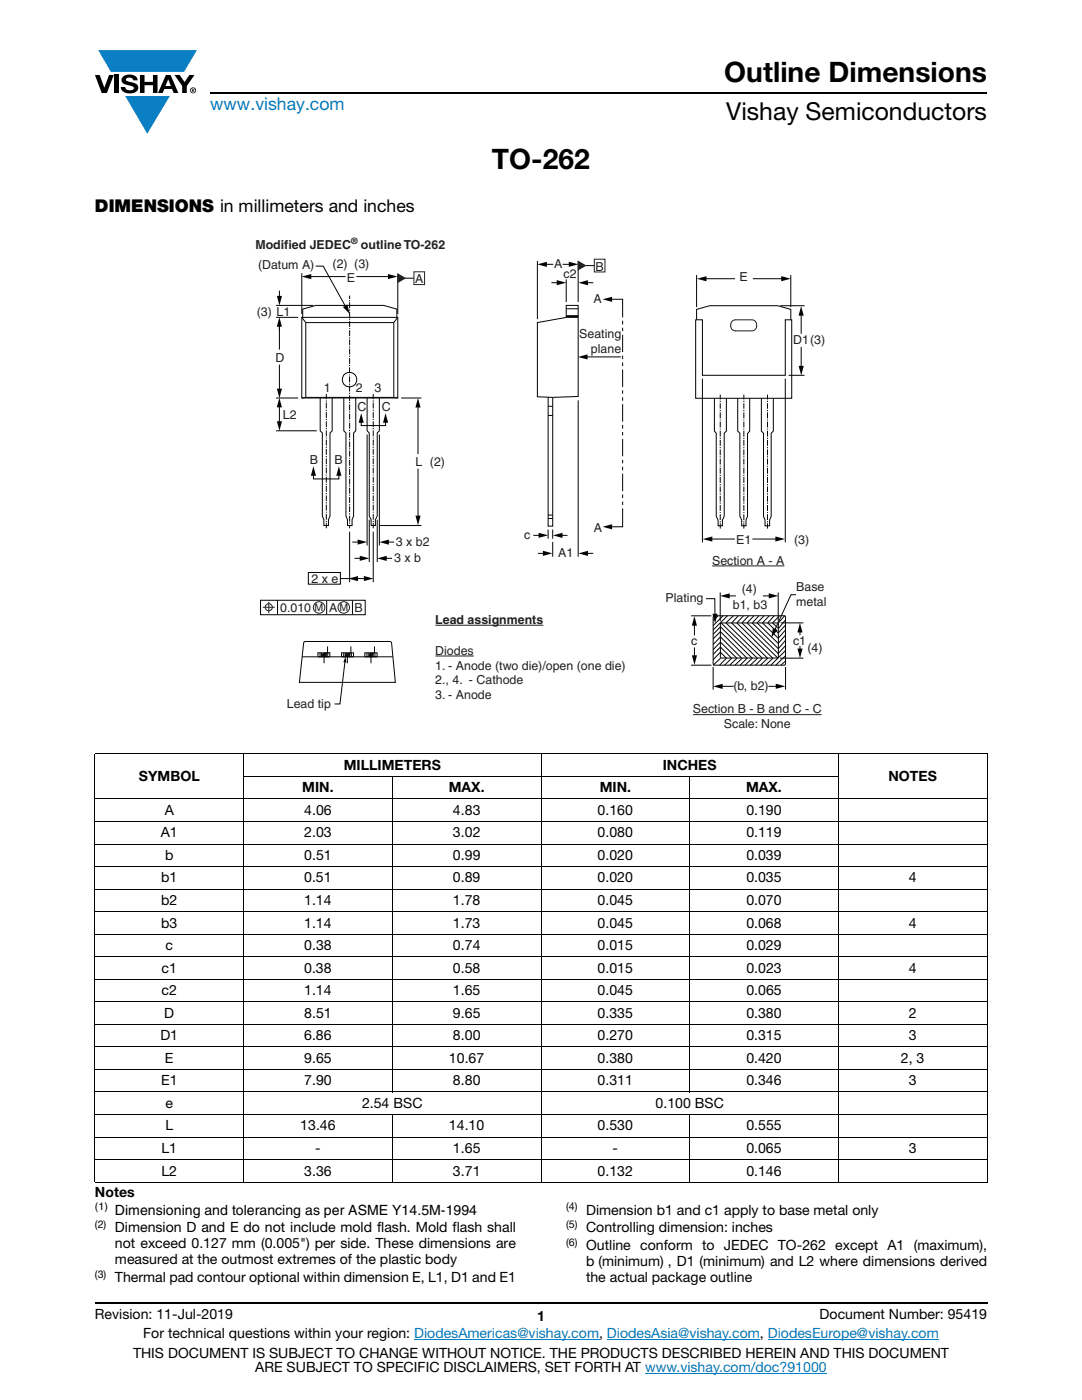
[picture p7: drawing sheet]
<svg xmlns="http://www.w3.org/2000/svg" width="216mm" height="279mm" viewBox="0 0 216 279" stroke-linecap="round" stroke-linejoin="round" font-family="sans-serif">
<g fill="#0a7fc3">
<path d="M19.6 10h19.7l-2.6 4.3h-1.1h-13.5z"/>
<path d="M25 19.2h8.9l-4.5 7.5z"/>
</g>
<g fill="#000">
<path d="M18.9 15h1l.9 2.5 1-2.5h.9l-1.4 3.6h-1zM22.9 15h.9v3.6h-.9zM24.6 15.3a2.1 2.1 0 0 1 2.8 .3l.1 .4h-.9a.79 .79 0 0 0-.7-.5 .79 .79 0 0 0-.8 .4l.3 .3 1 .2a1.08 1.08 0 0 1 1.2 1 1.08 1.08 0 0 1-1.1 1.2 1.73 1.73 0 0 1-2.4-1.2h.9a.96 .96 0 0 0 .8 .6 .96 .96 0 0 0 .9-.4 1.31 1.31 0 0 0-1.2-.6 1.03 1.03 0 0 1-1.1-.6 1.03 1.03 0 0 1 .2-1.1zM27.9 15h.9v1.3h1.7v-1.3h.9v3.6h-.9v-1.6h-1.7v1.6h-.9zM34.8 15h1.1l.9 1.4 1-1.4h1l-1.5 2.2v1.4h-.9v-1.4z"/>
<path d="M33.6 15.9l.5 1.3h-1.1zM33.1 15l-1.6 3.6h1l.3-.8h1.5l.3 .8h1l-1.6-3.6z"/>
<path d="M38.4 17.8h.2v.2h-.2zM38.3 17.7v.7h.1v-.3l.4 .3-.2-.3 .2-.2-.1-.2z"/>
<path d="M38.1 18a.46 .46 0 0 1 .9 0 .46 .46 0 0 1-.9 0zM37.9 18a.6 .6 0 0 0 1.2 0 .6 .6 0 0 0-1.2 0z"/>
</g>
<path d="M42 18.6h155M18.9 260h178.1" fill="none" stroke="#000" stroke-width=".36"/>
<path d="M82.6 267.3h36.9M121.1 267.3h30.5M128.7 274h36.3M153.2 267.3h34.1" fill="none" stroke="#007ec4" stroke-width=".2"/>
<g fill="none" stroke="#000" stroke-width=".2">
<path d="M18.9 150.4h178.1M18.9 159.4h178.1M18.9 150.5v85.4M48.5 154.9h118.9M48.6 150.3v85.7M78.3 154.9v63.1M107.9 150.3v85.7M137.6 154.9v63.1M167.3 150.3v85.7M197 150.5v85.4M18.9 163.9h178.1M18.9 168.4h178.1"/>
<path d="M18.9 172.9h178.1M18.9 177.4h178.1M18.9 181.9h178.1M18.9 186.4h178.1M18.9 190.9h178.1M18.9 195.4h178.1M18.9 199.9h178.1M18.9 204.4h178.1M18.9 208.9h178.1M18.9 213.4h178.1M18.9 217.9h178.1M18.9 222.4h178.1"/>
<path d="M18.9 226.9h178.1M18.9 231.4h178.1M18.9 235.9h178.1M78.3 222.4v13.6M137.6 222.4v13.6"/>
</g>
<path d="M51 46.5h113.9v99.4h-113.9z" fill="#fff"/>
<path d="M140.9 119.5h1.7l.1 3.3" fill="none" stroke="#020303" stroke-width=".2"/>
<path d="M142.2 122.5h1l-.5 1.9z" fill="#020303"/>
<path d="M158.8 118.7h-1l-3.3 7.1" fill="none" stroke="#020303" stroke-width=".2"/>
<path d="M154.2 125.3l1 .4-1.3 1.6z" fill="#020303"/>
<path d="M159.6 125.9v.9" fill="none" stroke="#020303" stroke-width=".2"/>
<path d="M159.6 124.3l.5 1.9h-1z" fill="#020303"/>
<path d="M159.6 128.9v.9" fill="none" stroke="#020303" stroke-width=".2"/>
<path d="M159.1 129.4h1l-.5 1.9z" fill="#020303"/>
<path d="M138.6 129.2v1.9M155.7 131.3h4.6M155.8 124.3h4.5" fill="none" stroke="#020303" stroke-width=".2"/>
<path d="M138.1 130.8h1l-.5 1.9z" fill="#020303"/>
<path d="M138.6 124.5v2.3" fill="none" stroke="#020303" stroke-width=".2"/>
<path d="M138.6 123l.5 1.9h-1.1z" fill="#020303"/>
<path d="M137.9 132.8h4M137.9 122.9h4M153.3 137h1.8" fill="none" stroke="#020303" stroke-width=".2"/>
<path d="M154.8 136.5l1.9 .5-1.9 .5z" fill="#020303"/>
<path d="M143.8 137h2.6" fill="none" stroke="#020303" stroke-width=".2"/>
<path d="M142.3 137l1.9-.5v1z" fill="#020303"/>
<g fill="none" stroke="#020303" stroke-width=".2">
<path d="M152.2 118.9h1.5M142.3 133.1v4.5M143.3 122.9l-1 .9M143.7 130.2l-1.4 1.5M143.7 129.2l-1.4 1.4M143.7 128.2l-1.4 1.5M143.7 127.2l-1.4 1.4M143.7 126.1l-1.4 1.4M143.7 127.1l4.3 4.2M143.7 125l6.4 6.3M143.7 126l5.3 5.3M143.7 130.1l1.2 1.2"/>
<path d="M143.7 128.1l3.3 3.2M143.7 129.1l2.3 2.2M143.8 125.1l-1.5 1.5M143.8 131.3l-1.5 1.5M143.9 124.3l7.2 7M144.3 122.9l-2 2M144.9 124.3l7.2 7M145 131.3l-1.4 1.5M145.2 122.9l-2.9 2.8M146 124.3l7.1 7M146 131.3l-1.4 1.5M146.3 122.9l-1.5 1.4"/>
<path d="M147 124.3l7.2 7M147.1 131.3l-1.5 1.5M147.3 122.9l-1.3 1.4M148 124.3l7.2 7M148.1 131.3l-1.5 1.5M148.4 122.9l-1.4 1.4M149.1 124.3l6.2 6.1 1.4-1.6M149.1 131.3l-1.4 1.5M149.4 122.9l-1.4 1.4M150.1 131.3l-1.4 1.5M150.4 122.9l-1.3 1.4M151.1 124.3l4.2 4.1 1.4-1.6"/>
<path d="M151.2 131.3l-1.5 1.5M151.4 122.9l-1.3 1.4 5.2 5.2 1.4-1.7M152.2 131.3l-1.5 1.5M152.5 122.9l-1.4 1.4M153.2 131.3l-1.5 1.5M153.5 122.9l-1.4 1.4 3.2 3.1 1.4-1.7M154.2 131.3l-1.4 1.5M154.5 122.9l-1.3 1.4 2.1 2 1.4-1.6M155.5 122.9l-1.3 1.4 1.1 1.1M156.6 122.9l-1.3 1.4M156.7 130.9l-1.9 1.9M156.7 131.9l-.9 .9"/>
<path d="M156.7 129.8l-2.9 3M156.7 133.1v4.5M156.7 123.7l-1.4 1.7"/>
</g>
<path d="M153.4 118.4l1.9 .5-1.9 .5z" fill="#020303"/>
<path d="M145.3 118.9h1.5" fill="none" stroke="#020303" stroke-width=".2"/>
<path d="M143.7 118.9l1.9-.5v1z" fill="#020303"/>
<g fill="none" stroke="#020303" stroke-width=".2">
<path d="M150.2 55.6h6M138.8 63.8h1.4v11.1h16.5v-11.1h1.3v15.7h-19.2zM139 63.8v-2.1l2.6-.7h13.6l2.6 .7v2.1M142.6 79.5v6.5l.3 .5v16.5l.4 .8v1.1h.8v-1.1l.4-.8v-16.5l.4-.5v-6.5M143.7 78.8v.9M143.7 80v.2M147.2 79.5v6.5l.4 .5v16.5l.4 .8v1.1h.9v-1.1l.3-.8v-16.5l.4-.5v-6.5M148.4 78.8v.9M148.4 80v.2M151.9 79.5v6.5l.4 .5v16.5l.4 .8v1.1h.9v-1.1l.3-.8v-16.5l.4-.5v-6.5M153.1 78.8v.9M153.1 80v.2"/>
<path d="M143.7 80.5v1.1M143.7 81.8v.3M143.7 82.3v1.2M143.7 83.7v.2M143.7 84.1v1.2M143.7 85.5v.2M143.7 86v1.1M143.7 87.4v.2M143.7 87.8v1.2M143.7 89.2v.3M143.7 89.7v1.2M143.7 91.1v.2"/>
<path d="M143.7 91.5v1.2M143.7 92.9v.2M143.7 93.4v1.1M143.7 94.8v.2M143.7 95.2v1.2M143.7 96.6v.3M143.7 97.1v1.1M143.7 98.5v.2M143.7 98.9v1.2M148.4 80.5v1.1M148.4 81.8v.3M148.4 82.3v1.2"/>
<path d="M148.4 83.7v.2M148.4 84.1v1.2M148.4 85.5v.2M148.4 86v1.1M148.4 87.4v.2M148.4 87.8v1.2M148.4 89.2v.3M148.4 89.7v1.2M148.4 91.1v.2M148.4 91.5v1.2M148.4 92.9v.2M148.4 93.4v1.1"/>
<path d="M148.4 94.8v.2M148.4 95.2v1.2M148.4 96.6v.3M148.4 97.1v1.1M148.4 98.5v.2M148.4 98.9v1.2M153.1 80.5v1.1M153.1 81.8v.3M153.1 82.3v1.2M153.1 83.7v.2M153.1 84.1v1.2M153.1 85.5v.2"/>
<path d="M153.1 86v1.1M153.1 87.4v.2M153.1 87.8v1.2M153.1 89.2v.3M153.1 89.7v1.2M153.1 91.1v.2M153.1 91.5v1.2M153.1 92.9v.2M153.1 93.4v1.1M153.1 94.8v.2M153.1 95.2v1.2M153.1 96.6v.3"/>
<path d="M153.1 97.1v1.1M153.1 98.5v.2M153.1 98.9v1.2M143.7 118.3v5.6M143.7 100.3v.2M143.7 100.8v1.1M143.7 102.2v.2M143.7 102.6v1.2M143.7 104v.3M143.7 104.5v1M148.4 100.3v.2M148.4 100.8v1.1"/>
<path d="M148.4 102.2v.2M148.4 102.6v1.2M148.4 104v.3M148.4 104.5v1M153.1 100.3v.2M153.1 100.8v1.1M153.1 102.2v.2M153.1 102.6v1.2M153.1 104v.3M153.1 104.5v1M155.3 118.3v5.6M142.4 122.9h14.3v9.4l-.1 .4h-14.2z"/>
<path d="M143.8 124.4h11.5v6.9h-11.5z"/>
</g>
<path d="M142.1 112.9h14.4zM138.3 142.6h25.6z" fill="none" stroke="#231f20" stroke-width=".2"/>
<path d="M155.9 55.1l1.9 .5-1.9 .5z" fill="#020303"/>
<path d="M140.6 55.6h6.1" fill="none" stroke="#020303" stroke-width=".2"/>
<path d="M139.1 55.6l1.9-.5v1z" fill="#020303"/>
<path d="M139 54.9v6.4M157.8 54.9v6.4M150.1 107.6h5" fill="none" stroke="#020303" stroke-width=".2"/>
<path d="M154.7 107.1l1.9 .5-1.9 .5z" fill="#020303"/>
<path d="M141.8 107.6h4.8" fill="none" stroke="#020303" stroke-width=".2"/>
<path d="M140.2 107.6l1.9-.5v1z" fill="#020303"/>
<path d="M140.2 75.6v32.6M156.7 75.6v32.6M159.9 62.7v3.9" fill="none" stroke="#020303" stroke-width=".2"/>
<path d="M159.9 61.1l.5 1.9h-1.1z" fill="#020303"/>
<path d="M159.9 69.2v4.2" fill="none" stroke="#020303" stroke-width=".2"/>
<path d="M159.4 73h1l-.5 1.9z" fill="#020303"/>
<g fill="none" stroke="#020303" stroke-width=".2">
<path d="M109.4 79.2v25.8h.9v-25.7M113 63.3v-2.4h2.4v2.4M113 63.1h2.4M113 61.6h2.4M115.4 63.3h-2.4l-5.8 1.1v14.8l3.1 .1M115.4 63.3v15.8l-5.1 .2M116.9 71.2h7M155.7 61h4.8M157.4 74.9h3.1M109.4 82.9h.9M109.4 81.1h.9M109.4 103.5h.9"/>
<path d="M109.4 102.8h.9"/>
</g>
<path d="M115.3 71.2l1.9-.5v1z" fill="#020303"/>
<path d="M108.8 52.8h1.6" fill="none" stroke="#020303" stroke-width=".2"/>
<path d="M107.2 52.8l1.9-.6v1.1z" fill="#020303"/>
<path d="M112.3 52.8h1.5" fill="none" stroke="#020303" stroke-width=".2"/>
<path d="M113.5 52.2l1.9 .5-1.9 .6z" fill="#020303"/>
<path d="M107.2 52.1v11.6M115.4 52.1v8.2M107.3 110.4h1.4" fill="none" stroke="#020303" stroke-width=".2"/>
<path d="M108.3 109.9l1.9 .5-1.9 .5z" fill="#020303"/>
<path d="M117 110.4h1.4" fill="none" stroke="#020303" stroke-width=".2"/>
<path d="M115.4 110.4l1.9-.5v1.1z" fill="#020303"/>
<path d="M115.4 79.9v31.2M106.4 106.8h1.4M110.3 108.2v2.9" fill="none" stroke="#020303" stroke-width=".2"/>
<path d="M107.5 106.3l1.9 .5-1.9 .5z" fill="#020303"/>
<path d="M111.9 106.8h1.3" fill="none" stroke="#020303" stroke-width=".2"/>
<path d="M110.3 106.8l1.9-.5v1.1z" fill="#020303"/>
<path d="M117 56.4h1.4M109.4 105.7v1.8M110.3 105.7v1.8" fill="none" stroke="#020303" stroke-width=".2"/>
<path d="M115.4 56.4l1.9-.5v1z" fill="#020303"/>
<path d="M110 56.4h1.4" fill="none" stroke="#020303" stroke-width=".2"/>
<path d="M111.1 55.9l1.9 .5-1.9 .5z" fill="#020303"/>
<path d="M113 55.8v4.5M124.2 101.5v3.6h-2.4" fill="none" stroke="#020303" stroke-width=".2"/>
<path d="M120.2 105.1l1.9-.5v1z" fill="#020303"/>
<g fill="none" stroke="#020303" stroke-width=".2">
<path d="M121.8 59.7h2.4v3.6M124.2 64v.7M124.2 65.4v.7M124.2 66.8v3.5M124.2 71v.7M124.2 72.3v.8M124.2 73.7v3.5M124.2 77.9v.7M124.2 79.3v.7M124.2 80.7v3.4M124.2 84.8v.7M124.2 86.2v.7"/>
<path d="M124.2 87.6v3.5M124.2 91.8v.7M124.2 93.1v.8M124.2 94.5v3.5M124.2 98.7v.7M124.2 100.1v.7"/>
</g>
<path d="M120.2 59.7l1.9-.5v1z" fill="#020303"/>
<path d="M116.8 53h1.8" fill="none" stroke="#020303" stroke-width=".2"/>
<path d="M118.6 51.7h2.1v2.6h-2.1z" fill="none" stroke="#231f20" stroke-width=".2"/>
<path d="M115.3 52l1.7 1-1.7 1z" fill="#231f20"/>
<g fill="none" stroke="#020303" stroke-width=".2">
<path d="M60.3 131.1h18.1M63.4 131.1v-.8h2.4v.8M63.9 130.3v.8M64.2 130.3v.8M64.2 131.1l.9-.8v.8M64.7 130.6v.2M64.7 131v1.4M64.7 130.3l-.5 .4M64.8 130.3l-.6 .7M64.9 130.3h.1M65.1 130.7l-.4 .4M65.1 130.5l-.7 .6"/>
<path d="M65.1 130.9l-.3 .2M65.1 131.1h.1M65.2 130.3l-.3 .2M65.4 129v1.3M65.4 130.3h.1M65.4 130.3v.8M68.2 131.1v-.8h2.3v.8M68.6 130.3v.8M68.8 132l-1 8.5h-1.1M68.9 130.3v.8M69.2 130.3l-.3 .3M69.3 130.6v.2"/>
<path d="M69.3 131v1.4M69.3 130.3l-.4 .5M69.6 130.3l-.7 .7M69.7 130.3l-.1 .1M69.8 130.3v.8M69.8 130.5l-.6 .6M69.8 130.3l-.8 .8M69.8 130.8l-.4 .3M69.8 131l-.2 .1M70 129v1.3h.1M70.1 130.3v.8M72.8 131.1v-.8h2.4v.8"/>
<path d="M73.2 130.3v.8M73.6 130.3v.8l.8-.8M74 130.6v.2M74 131v1.4M74 130.3l-.4 .4M74.2 130.3l-.6 .6M74.3 130.5l.2-.2v.8M74.5 130.4l-.7 .7M74.5 130.6l-.5 .5M74.5 130.8l-.3 .3M74.5 131l-.1 .1M74.7 129v1.3"/>
<path d="M74.8 130.3v.8"/>
</g>
<path d="M68.9 131l.2 1.2-.6-.1z" fill="#020303"/>
<g fill="none" stroke="#020303" stroke-width=".2">
<path d="M69.8 59v.7M69.8 59.9v.3M60.4 63.3v-1.6l2.6-.7h13.6l2.6 .7v1.6M63.9 79.4v6.6l.4 .4v16.6l.3 .7v1.2h.9v-1.2l.3-.7v-16.6l.5-.4v-6.6M65.1 78.6v1.1M65.1 79.9v.3M68.6 79.4v6.6l.4 .4v16.6l.3 .7v1.2h1v-1.2l.3-.7v-16.6l.4-.4v-6.6M69.8 73.3v1.2M69.8 74.7v.2M69.8 75.1v1.2M69.8 76.6v.2M69.8 77v1.1"/>
<path d="M69.8 60.3v1.2M69.8 61.7v.3M69.8 62.2v1.2M69.8 63.6v.2M69.8 64.1v1.1M69.8 65.5v.2M69.8 65.9v1.2M69.8 67.3v.3M69.8 67.7v1.2M69.8 69.2v.2M69.8 69.6v1.1M69.8 71v.2"/>
<path d="M69.8 71.5v1.1M69.8 72.8v.3M69.8 78.4v.2M69.8 78.9v1.1M73.3 79.4v6.6l.4 .4v16.6l.3 .7v1.2h.9v-1.2l.4-.7v-16.6l.4-.4v-6.6M74.5 78.6v1.1M74.5 79.9v.3M65.1 80.3v1.2M65.1 81.8v.2M65.1 82.2v1.2M65.1 83.6v.2M65.1 84.1v1.1"/>
<path d="M65.1 85.4v.3M65.1 85.9v1.2M65.1 87.3v.2M65.1 87.8v1.1M65.1 89.2v.2M65.1 89.6v1.1M65.1 91v.2M65.1 91.5v1.1M65.1 92.8v.3M65.1 93.3v1.2M65.1 94.7v.2M65.1 95.2v1.1"/>
<path d="M65.1 96.6v.2M65.1 97v1.2M65.1 98.4v.2M65.1 98.9v1.1M69.8 80.2v.3M69.8 80.7v1.2M69.8 82.1v.2M69.8 82.6v1.1M69.8 84v.1M69.8 84.4v1.1M69.8 85.8v.2M69.8 86.3v1.1"/>
<path d="M69.8 87.6v.3M69.8 88.1v1.2M69.8 89.5v.2M69.8 90v1.1M69.8 91.4v.1M69.8 91.8v1.2M69.8 93.2v.2M69.8 93.6v1.2M69.8 95v.3M69.8 95.5v1.2M69.8 96.9v.2M69.8 97.4v1.1"/>
<path d="M69.8 98.8v.1M69.8 99.2v1.2M72.1 84v.9h4.8v-.9M74.5 80.3v1.2M74.5 81.8v.2M74.5 82.2v1.2M74.5 83.6v.2M74.5 84.1v1.1M74.5 85.4v.3M74.5 85.9v1.2M74.5 87.3v.2M74.5 87.7v1.2"/>
<path d="M74.5 89.2v.2M74.5 89.6v1.1M74.5 91v.2M74.5 91.5v1.1M74.5 92.8v.3M74.5 93.3v1.2M74.5 94.7v.2M74.5 95.2v1.1M74.5 96.6v.2M74.5 97v1.2M74.5 98.4v.2M74.5 98.9v1.1"/>
<path d="M65.1 100.2v.3M65.1 100.7v1.2M65.1 102.1v.2M65.1 102.6v1.1M65.1 104v.2M65.1 104.4v1M69.8 100.6v.2M69.8 101v1.2M69.8 102.4v.3M69.8 102.9v1.2M69.8 104.3v.2M69.8 104.8v.6"/>
<path d="M74.5 100.2v.3M74.5 100.7v1.2M74.5 102.1v.2M74.5 102.6v1.1M74.5 104v.2M74.5 104.4v1M60.8 128.1h17.2l.1 .3 .8 7.8h-19.2l.9-7.8z"/>
</g>
<g fill="#020303">
<path d="M72.1 82.5l.5 1.9h-1z"/>
<path d="M76.9 82.5l.5 1.9h-1z"/>
</g>
<path d="M63 53.1h1.5l4.5 8.2" fill="none" stroke="#020303" stroke-width=".2"/>
<path d="M68.4 61.3l.9-.5 .5 1.9z" fill="#020303"/>
<g fill="none" stroke="#020303" stroke-width=".2">
<path d="M60.2 63.3h19.2v16.1h-19.2zM60.2 63.3l.8 1.1M61 64.4h17.6M61 79.3l-.8 .1M61 79.3h17.6M61 64.4v14.9M78.6 79.3l.8 .1M78.6 64.4v14.9M79.4 63.3l-.8 1.1M83.4 81v9.6"/>
<circle cx="69.7" cy="75.8" r="1.45"/>
</g>
<path d="M83.4 79.4l.5 1.9h-1z" fill="#020303"/>
<path d="M83.4 93.5v9.8" fill="none" stroke="#020303" stroke-width=".2"/>
<path d="M82.9 102.9h1l-.5 1.9z" fill="#020303"/>
<path d="M80 79.4h4.1M75.6 104.9h8.5M77.2 108.2h1.5" fill="none" stroke="#020303" stroke-width=".2"/>
<path d="M75.7 108.2l1.9-.5v1z" fill="#020303"/>
<path d="M70.3 108.2h1.4" fill="none" stroke="#020303" stroke-width=".2"/>
<path d="M71.4 107.7l1.9 .5-1.9 .5z" fill="#020303"/>
<path d="M73.3 86.7v22.2M75.7 86.7v22.2M76.8 111.4h1.4" fill="none" stroke="#020303" stroke-width=".2"/>
<path d="M75.3 111.4l1.9-.5v1z" fill="#020303"/>
<path d="M70.7 111.4h1.4" fill="none" stroke="#020303" stroke-width=".2"/>
<path d="M71.8 110.9l1.9 .5-1.9 .5z" fill="#020303"/>
<path d="M67.9 115.5h1.9M71.1 115.5h1.9M73.7 103.7v8.5M75.3 103.7v8.5" fill="none" stroke="#020303" stroke-width=".2"/>
<g fill="#020303">
<path d="M69.5 115.5l1.9-.5v1z"/>
<path d="M72.6 115l1.9 .5-1.9 .5z"/>
</g>
<path d="M55.8 58v1.4M69.8 106.1v10.1M74.5 106.1v10.1" fill="none" stroke="#020303" stroke-width=".2"/>
<path d="M55.2 59.1h1.1l-.5 1.9z" fill="#020303"/>
<path d="M55.1 63.3h4.4M55.1 60.9h7.4M55.8 64.9v1.2M55.8 80.9v3.5" fill="none" stroke="#020303" stroke-width=".2"/>
<g fill="#020303">
<path d="M55.2 84.1h1.1l-.5 1.9z"/>
<path d="M55.7 79.4l.6 1.9h-1.1z"/>
</g>
<path d="M55.1 79.4h4.4M55.8 64.9v4.9M55.1 86h8.1" fill="none" stroke="#020303" stroke-width=".2"/>
<path d="M55.7 63.3l.6 1.9h-1.1z" fill="#020303"/>
<path d="M55.8 72.8v5.1" fill="none" stroke="#020303" stroke-width=".2"/>
<path d="M55.2 77.6h1.1l-.5 1.9z" fill="#020303"/>
<path d="M71.1 55.2h6.7" fill="none" stroke="#020303" stroke-width=".2"/>
<path d="M77.4 54.7l1.9 .5-1.9 .5z" fill="#020303"/>
<path d="M61.8 55.2h7.2" fill="none" stroke="#020303" stroke-width=".2"/>
<path d="M60.2 55.2l1.9-.5v1z" fill="#020303"/>
<path d="M60.2 54.5v8.2M79.4 54.6v8.1M62.5 94.6v1h5.1v-1" fill="none" stroke="#020303" stroke-width=".2"/>
<g fill="#020303">
<path d="M62.5 93l.6 2h-1.1z"/>
<path d="M67.6 93l.5 2h-1z"/>
</g>
<path d="M80.8 55.5h1.8" fill="none" stroke="#020303" stroke-width=".2"/>
<path d="M82.6 54.2h2.1v2.6h-2.1z" fill="none" stroke="#231f20" stroke-width=".2"/>
<path d="M79.3 54.5l1.7 1-1.7 1z" fill="#231f20"/>
<path d="M52 119.8h20.9v2.9h-20.9zM55.4 119.8v2.9M61.5 114.3h6.4v2.3h-6.4zM65.2 119.9v2.7M70.3 119.9v2.7" fill="none" stroke="#020303" stroke-width=".2"/>
<g fill="none" stroke="#231f20" stroke-width=".2">
<path d="M146.1 64.1l.7-.3h3.2a1.11 1.11 0 0 1 1 1.1 1.11 1.11 0 0 1-1 1.1h-3.2a1.14 1.14 0 0 1-1-.7 1.14 1.14 0 0 1 .3-1.2zM52.4 121.2h2.4M53.6 120.1v2.3M86.9 124.8h21.5zM86.9 130.9h7.6z"/>
<circle cx="53.6" cy="121.2" r=".71"/>
<circle cx="63.7" cy="121.2" r="1.15"/>
<circle cx="68.6" cy="121.2" r="1.15"/>
</g>
<g font-size="5.6">
<text x="144.5" y="16.4">Outline Dimensions</text>
<text x="98.2" y="33.8">TO-262</text>
</g>
<text font-size="4.9" x="144.9" y="24">Vishay Semiconductors</text>
<text font-size="3.5" fill="#007ec4" x="42" y="21.9">www.vishay.com</text>
<text font-size="3.5" x="18.9" y="42.2">DIMENSIONS in millimeters and inches</text>
<g font-size="2.8">
<text x="27.7" y="155.9">SYMBOL</text>
<text x="68.6" y="153.6">MILLIMETERS</text>
<text x="132.3" y="153.6">INCHES</text>
<text x="177.3" y="155.9">NOTES</text>
<text x="60.3" y="158.1">MIN.</text>
<text x="89.5" y="158.1">MAX.</text>
<text x="119.7" y="158.1">MIN.</text>
<text x="148.9" y="158.1">MAX.</text>
<text x="32.1" y="167.1">A1</text>
<text x="32.9" y="162.6">A</text>
<text x="60.7" y="162.6">4.06</text>
<text x="60.7" y="167.1">2.03</text>
<text x="90.4" y="162.6">4.83</text>
<text x="90.4" y="167.1">3.02</text>
<text x="119.3" y="162.6">0.160</text>
<text x="119.3" y="167.1">0.080</text>
<text x="148.9" y="162.6">0.190</text>
<text x="148.9" y="167.1">0.119</text>
<text x="32.9" y="171.6">b</text>
<text x="60.7" y="171.6">0.51</text>
<text x="90.4" y="171.6">0.99</text>
<text x="119.3" y="171.6">0.020</text>
<text x="148.9" y="171.6">0.039</text>
<text x="32.2" y="176.1">b1</text>
<text x="60.7" y="176.1">0.51</text>
<text x="90.4" y="176.1">0.89</text>
<text x="119.2" y="176.1">0.020</text>
<text x="148.9" y="176.1">0.035</text>
<text x="181.3" y="176.1">4</text>
<text x="32.2" y="180.6">b2</text>
<text x="32.2" y="185.1">b3</text>
<text x="60.7" y="180.6">1.14</text>
<text x="60.7" y="185.1">1.14</text>
<text x="90.4" y="180.6">1.78</text>
<text x="90.4" y="185.1">1.73</text>
<text x="119.2" y="180.6">0.045</text>
<text x="119.2" y="185.1">0.045</text>
<text x="148.9" y="180.6">0.070</text>
<text x="148.9" y="185.1">0.068</text>
<text x="181.3" y="185.1">4</text>
<text x="33" y="189.6">c</text>
<text x="60.7" y="189.6">0.38</text>
<text x="90.4" y="189.6">0.74</text>
<text x="119.3" y="189.6">0.015</text>
<text x="148.9" y="189.6">0.029</text>
<text x="32.2" y="194.1">c1</text>
<text x="60.7" y="194.1">0.38</text>
<text x="90.4" y="194.1">0.58</text>
<text x="119.2" y="194.1">0.015</text>
<text x="148.9" y="194.1">0.023</text>
<text x="181.3" y="194.1">4</text>
<text x="32.2" y="198.6">c2</text>
<text x="32.8" y="203.1">D</text>
<text x="60.7" y="198.6">1.14</text>
<text x="60.7" y="203.1">8.51</text>
<text x="90.4" y="198.6">1.65</text>
<text x="90.4" y="203.1">9.65</text>
<text x="119.2" y="198.6">0.045</text>
<text x="119.3" y="203.1">0.335</text>
<text x="148.9" y="203.1">0.380</text>
<text x="148.9" y="198.6">0.065</text>
<text x="181.3" y="203.1">2</text>
<text x="32" y="207.6">D1</text>
<text x="60.7" y="207.6">6.86</text>
<text x="90.4" y="207.6">8.00</text>
<text x="119.2" y="207.6">0.270</text>
<text x="148.9" y="207.6">0.315</text>
<text x="181.3" y="207.6">3</text>
<text x="32.9" y="212.1">E</text>
<text x="60.7" y="212.1">9.65</text>
<text x="89.6" y="212.1">10.67</text>
<text x="119.3" y="212.1">0.380</text>
<text x="148.9" y="212.1">0.420</text>
<text x="179.8" y="212.1">2, 3</text>
<text x="32.1" y="216.6">E1</text>
<text x="33" y="221.1">e</text>
<text x="60.7" y="216.6">7.90</text>
<text x="72.2" y="221.1">2.54 BSC</text>
<text x="90.4" y="216.6">8.80</text>
<text x="119.3" y="216.6">0.311</text>
<text x="130.8" y="221.1">0.100 BSC</text>
<text x="148.9" y="216.6">0.346</text>
<text x="181.3" y="216.6">3</text>
<text x="33" y="225.6">L</text>
<text x="59.9" y="225.6">13.46</text>
<text x="89.6" y="225.6">14.10</text>
<text x="119.3" y="225.6">0.530</text>
<text x="148.9" y="225.6">0.555</text>
<text x="32.2" y="230.1">L1</text>
<text x="62.9" y="230.1">-</text>
<text x="90.4" y="230.1">1.65</text>
<text x="122.2" y="230.1">-</text>
<text x="148.9" y="230.1">0.065</text>
<text x="181.3" y="230.1">3</text>
<text x="18.9" y="238.9">Notes</text>
<text x="32.2" y="234.6">L2</text>
<text x="60.7" y="234.6">3.36</text>
<text x="90.4" y="234.6">3.71</text>
<text x="119.3" y="234.6">0.132</text>
<text x="148.9" y="234.6">0.146</text>
<text x="22.9" y="242.4">Dimensioning and tolerancing as per ASME Y14.5M-1994</text>
<text x="22.9" y="245.9">Dimension D and E do not include mold flash. Mold flash shall</text>
<text x="116.9" y="242.4">Dimension b1 and c1 apply to base metal only</text>
<text x="116.9" y="245.9">Controlling dimension: inches</text>
<text x="22.9" y="249.1">not exceed 0.127 mm (0.005&quot;) per side. These dimensions are</text>
<text x="116.9" y="249.5">Outline conform to JEDEC TO-262 except A1 (maximum),</text>
<text x="22.9" y="255.8">Thermal pad contour optional within dimension E, L1, D1 and E1</text>
<text x="22.9" y="252.3">measured at the outmost extremes of the plastic body</text>
<text x="116.9" y="252.6">b (minimum) , D1 (minimum) and L2 where dimensions derived</text>
<text x="116.9" y="255.8">the actual package outline</text>
<text x="18.9" y="263.3">Revision: 11-Jul-2019</text>
<text x="107.2" y="263.6">1</text>
<text x="163.6" y="263.3">Document Number: 95419</text>
<text x="28.6" y="267.1">For technical questions within your region: DiodesAmericas@vishay.com, DiodesAsia@vishay.com, DiodesEurope@vishay.com</text>
<text x="26.5" y="271">THIS DOCUMENT IS SUBJECT TO CHANGE WITHOUT NOTICE. THE PRODUCTS DESCRIBED HEREIN AND THIS DOCUMENT</text>
<text x="50.9" y="273.8">ARE SUBJECT TO SPECIFIC DISCLAIMERS, SET FORTH AT www.vishay.com/doc?91000</text>
</g>
<g font-size="2.5" fill="#231f20">
<text x="51" y="49.7">Modified JEDEC</text>
<text x="51.5" y="53.7">(Datum A)</text>
<text x="66.4" y="53.4">(2) (3)</text>
<text x="72" y="49.7">outline TO-262</text>
<text x="110.6" y="53.5">A</text>
<text x="118.8" y="54">B</text>
<text x="69.2" y="56.3">E</text>
<text x="82.8" y="56.4">A</text>
<text x="112.4" y="55.4">c2</text>
<text x="147.6" y="56.1">E</text>
<text x="51.2" y="63">(3) L1</text>
<text x="118.4" y="60.5">A</text>
<text x="115.6" y="67.6">Seating</text>
<text x="117.9" y="70.5">plane</text>
<text x="158.3" y="68.7">D1(3)</text>
<text x="55" y="72.2">D</text>
<text x="56.4" y="83.6">L2</text>
<text x="64.6" y="78.1">1</text>
<text x="71" y="78.2">2</text>
<text x="71.3" y="82.1">C</text>
<text x="74.7" y="78.2">3</text>
<text x="76.2" y="82.1">C</text>
<text x="61.8" y="92.6">B</text>
<text x="66.7" y="92.6">B</text>
<text x="82.9" y="92.9">L (2)</text>
<text x="104.6" y="107.5">c</text>
<text x="118.5" y="106.1">A</text>
<text x="78.7" y="112.3">3 x b</text>
<text x="79" y="109.1">3 x b2</text>
<text x="111.4" y="111.2">A1</text>
<text x="142.1" y="112.7">Section A - A</text>
<text x="146.9" y="108.5">E1</text>
<text x="158.5" y="108.5">(3)</text>
<text x="62.1" y="116.3">2 x e</text>
<text x="148" y="118.4">(4)</text>
<text x="158.9" y="117.9">Base</text>
<text x="55.9" y="122.1">0.010</text>
<text x="65.7" y="122.1">A</text>
<text x="70.7" y="122.1">B</text>
<text x="86.9" y="124.5">Lead assignments</text>
<text x="132.8" y="120.2">Plating</text>
<text x="146.2" y="121.5">b1, b3</text>
<text x="158.9" y="120.9">metal</text>
<text x="86.9" y="130.7">Diodes</text>
<text x="137.9" y="128.7">c</text>
<text x="158.3" y="128.6">c1</text>
<text x="161.1" y="130.2">(4)</text>
<text x="86.9" y="133.6">1. - Anode (two die)/open (one die)</text>
<text x="86.9" y="136.6">2., 4. - Cathode</text>
<text x="146.3" y="137.7">(b, b2)</text>
<text x="57.2" y="141.3">Lead tip</text>
<text x="86.9" y="139.6">3. - Anode</text>
<text x="138.3" y="142.4">Section B - B and C - C</text>
<text x="144.4" y="145.3">Scale: None</text>
</g>
<g font-size="2.1" fill="#231f20">
<text x="62.8" y="122">M</text>
<text x="67.7" y="122">M</text>
</g>
<g font-size="2.1">
<text x="18.9" y="241.6">(1)</text>
<text x="18.9" y="245.1">(2)</text>
<text x="112.9" y="241.6">(4)</text>
<text x="112.9" y="245.1">(5)</text>
<text x="112.9" y="248.6">(6)</text>
<text x="18.9" y="255">(3)</text>
</g>
<text font-size="1.8" fill="#231f20" x="70" y="48.7">®</text>
</svg>
